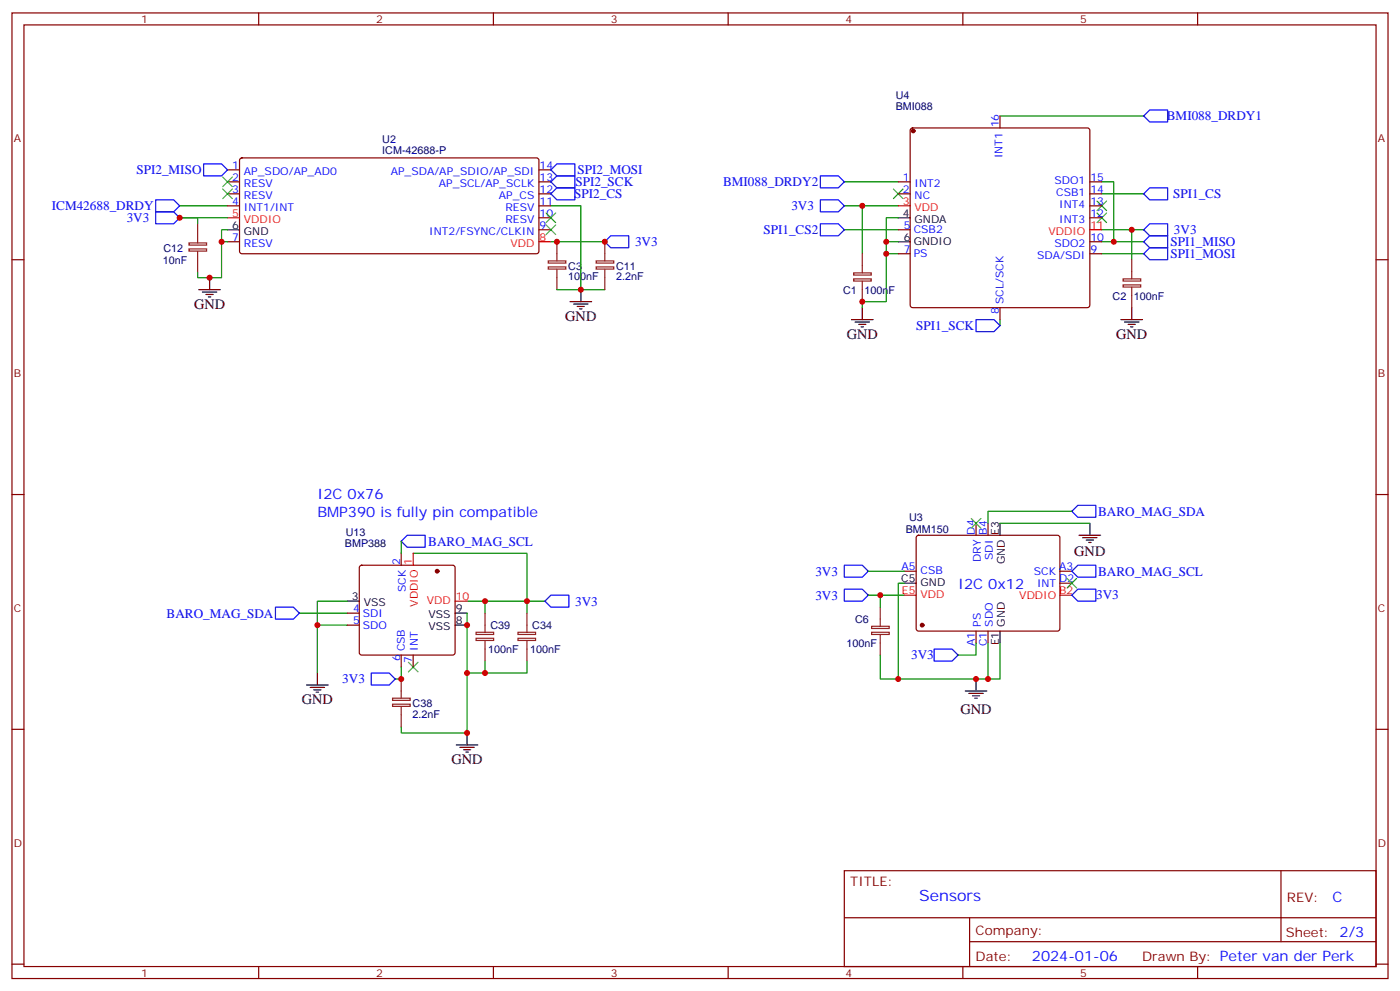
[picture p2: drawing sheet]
<svg xmlns="http://www.w3.org/2000/svg" width="412mm" height="292mm" viewBox="0 0 412 292" stroke-linecap="round" stroke-linejoin="round" font-family="sans-serif">
<g fill="none" stroke="#870000" stroke-width=".35">
<path d="M3.5 3.8h405.4v284.3h-405.4zM7.1 7.3h398.2v277.3h-398.2zM76.2 3.8v3.5M145.3 3.8v3.5M214.5 3.8v3.5M283.6 3.8v3.5M352.8 3.8v3.5M268.3 37.9l.5-.2h51.5l.5 .2 .2 .5v51.5l-.2 .5-.5 .2h-51.5l-.5-.2-.2-.5v-51.5zM294.6 34.1v3.6M67 53.6h3.6M67 57.1h3.6M67 50h3.6"/>
<path d="M70.8 46.7l.5-.2 87 .1 .4 .6v27.1l-.7 .4h-87l-.4-.7v-26.8zM158.7 53.6h3.6M158.7 57.1h3.6M158.7 50h3.6M264.6 53.6h3.5M264.6 57.1h3.5M321 53.6h3.6M321 57.1h3.6M3.5 76.5h3.6M67 71.2h3.6M67 60.6h3.6M158.7 67.7h3.6"/>
<path d="M158.7 64.1h3.6M158.7 60.6h3.6M264.6 67.7h3.5M264.6 74.7h3.5M321 74.7h3.6M321 71.2h3.6M321 64.1h3.6M321 60.6h3.6M405.3 76.5h3.6M294.6 90.6v3.5M3.5 145.6h3.6M270.1 157.8l.5-.2 41.2 .1 .4 .6-.1 27.1-.6 .4h-41.2l-.4-.7v-26.8z"/>
<path d="M287.5 154.1v3.5M291 154.1v3.5M405.3 145.6h3.6M106.1 166.6l.4-.2h26.8l.5 .2 .3 .5v25.1l-.3 .5-.5 .2h-26.8l-.5-.2-.2-.5v-25.1zM118.2 162.9v3.5M266.3 168.2h3.6M312.2 171.7h3.5M312.2 168.2h3.5M102.3 180.6h3.5M102.3 184.1h3.5M118.2 192.9v3.5M121.7 192.9v3.5"/>
<path d="M287.5 185.8v3.6M291 185.8v3.6M3.5 214.8h3.6M405.3 214.8h3.6M248.7 256.4h156.6v28.2h-156.6zM377.3 256.4v20.9M248.7 270.2h156.5M285.6 277.3h119.6M285.6 270.2v14.2M3.5 283.9h3.6M76.2 284.6v3.5M145.3 284.6v3.5"/>
<path d="M214.5 284.6v3.5M283.6 284.6v3.5M352.8 284.6v3.5M405.3 283.9h3.6"/>
</g>
<g fill="none" stroke="#008700" stroke-width=".35">
<path d="M294.6 34.1h42.3M248.7 53.6h15.9M324.6 53.6h3.5v17.6h-3.5M324.6 57.1h12.3M52.9 60.6h14.1M65.3 71.2h1.7M67 67.7h-1.7v14.1h-7.1v-1.8M67 64.1h-14.1h5.3v1.8M162.3 60.6h8.8v24.7M162.3 71.2h15.9M248.7 60.6h15.9M248.7 67.7h15.9"/>
<path d="M254 60.6v14.1M261.1 74.7v14.1h-7.1v1.8M264.6 64.1h-3.5v7.1M264.6 71.2h-3.5v3.5h3.5M324.6 67.7h12.3M324.6 74.7h12.3M328.1 71.2h8.8M333.4 67.7v8.8M164 85.3h14.2M294.6 94.1v1.8M118.2 159.4v3.5M294.6 154.1h26.4"/>
<path d="M315.7 150.6h-24.7v3.5M102.3 177h-8.8v7.1M121.7 162.9h33.5v17.7M137.6 177h22.9M142.9 177v3.6M255.8 175.3h10.5M255.8 168.2h10.5M259.3 175.3v3.5M266.3 171.7h-1.7v28.3M88.2 180.6h14.1M102.3 184.1h-8.8v14.1M118.2 196.4v3.6h-1.8"/>
<path d="M137.6 198.2v17.6h-19.4v-1.7M137.6 180.6v17.6h17.6v-3.5M142.9 194.7v3.5M287.5 189.4v3.5h-5.3M291 189.4v10.6M294.6 189.4v10.6h-35.3v-7.1"/>
</g>
<g fill="none" stroke="#00f" stroke-width=".35">
<path d="M338.7 32.4h5.3v3.5h-5.3l-1.8-1.8zM45.9 58.8h5.3l1.7 1.8-1.7 1.8h-5.3zM60 48.3h5.3l1.7 1.7-1.7 1.8h-5.3zM164 51.8h5.3v3.5h-5.3l-1.7-1.7zM164 55.3h5.3v3.5h-5.3l-1.7-1.7zM164 48.3h5.3v3.5h-5.3l-1.7-1.8zM241.7 51.8h5.2l1.8 1.8-1.8 1.7h-5.2zM241.7 58.8h5.2l1.8 1.8-1.8 1.8h-5.2zM338.7 55.3h5.3v3.5h-5.3l-1.8-1.7zM45.9 62.4h5.3l1.7 1.7-1.7 1.8h-5.3zM179.9 69.4h5.3v3.6h-5.3l-1.7-1.8zM241.7 65.9h5.2l1.8 1.8-1.8 1.7h-5.2z"/>
<path d="M338.7 65.9h5.3v3.5h-5.3l-1.8-1.7zM338.7 73h5.3v3.5h-5.3l-1.8-1.8zM338.7 69.4h5.3v3.6h-5.3l-1.8-1.8zM287.5 94.1h5.3l1.8 1.8-1.8 1.7h-5.3zM118.2 159.4l1.7-1.8h5.3v3.5h-5.3zM315.7 150.6l1.8-1.8h5.3v3.5h-5.3zM81.1 178.8h5.3l1.8 1.8-1.8 1.7h-5.3zM162.3 175.3h5.3v3.5h-5.3l-1.8-1.8zM248.7 173.5h5.3l1.8 1.8-1.8 1.7h-5.3zM248.7 166.4h5.3l1.8 1.8-1.8 1.8h-5.3zM317.5 166.4h5.3v3.6h-5.3l-1.8-1.8zM317.5 173.5h5.3v3.5h-5.3l-1.8-1.7z"/>
<path d="M109.4 198.2h5.3l1.7 1.8-1.7 1.7h-5.3zM275.2 191.1h5.3l1.7 1.8-1.7 1.8h-5.3z"/>
</g>
<g fill="none" stroke="#3c3" stroke-width=".35">
<path d="M65.6 52.1l2.8 2.9M65.6 55.7l2.8 2.8M68.4 52.1l-2.8 2.9M68.4 55.7l-2.8 2.8M263.2 55.7l2.8 2.8M266 55.7l-2.8 2.8M323.1 59.2l2.9 2.8M326 59.2l-2.9 2.8M160.9 62.7l2.8 2.8M160.9 66.3l2.8 2.8M163.7 62.7l-2.8 2.8M163.7 66.3l-2.8 2.8"/>
<path d="M323.1 62.7l2.9 2.8M326 62.7l-2.9 2.8M286.1 152.7l2.8 2.8M288.9 152.7l-2.8 2.8M314.3 170.3l2.8 2.8M317.1 170.3l-2.8 2.8M120.3 195l2.8 2.8M123.1 195l-2.8 2.8"/>
</g>
<g fill="none" stroke="#000" stroke-width=".35">
<path d="M67 67.7h3.6M264.6 64.1h3.5M264.6 71.2h3.5M58.6 85.3h6.3M59.6 86h4.3M60.7 86.7h2.1M61.4 87.4h.7M61.7 81.8v3.5M167.9 88.8h6.4M169 89.5h4.2M170 90.2h2.2M170.7 90.9h.7"/>
<path d="M171.1 85.3v3.5M250.8 94.1h6.4M251.9 94.8h4.2M252.9 95.5h2.2M253.6 96.2h.8M254 90.6v3.5M330.2 94.1h6.3M331.3 94.8h4.2M332.3 95.5h2.1M333 96.2h.7M333.4 90.6v3.5M294.6 154.1v3.5"/>
<path d="M317.9 157.6h6.3M318.9 158.3h4.2M320 159h2.1M320.7 159.7h.7M321 154.1v3.5M102.3 177h3.5M266.3 171.7h3.6M93.5 198.2v3.5M134.1 184.1h3.5M134.1 180.6h3.5M287.5 200v3.5M294.6 185.8v3.6"/>
<path d="M90.3 201.7h6.4M91.4 202.4h4.2M92.4 203.1h2.1M93.1 203.8h.7M134.4 219.4h6.4M137.6 215.8v3.6M284.3 203.5h6.4M285.4 204.2h4.2M286.5 204.9h2.1M287.2 205.6h.7M135.5 220.1h4.2M136.5 220.8h2.1"/>
<path d="M137.2 221.5h.7"/>
</g>
<g fill="none" stroke="#8c2424" stroke-width=".35">
<path d="M55.7 73.3h5.2v.6h-5.2zM55.7 71.5h5.2v.7h-5.2zM58.2 65.9v5.6M58.2 74v6M161.5 78.6h5.2v.6h-5.2zM161.5 76.8h5.2v.7h-5.2zM164 71.2v5.6M164 79.3v6M175.6 78.6h5.2v.6h-5.2zM175.6 76.8h5.2v.7h-5.2zM178.2 71.2v5.6M178.2 79.3v6"/>
<path d="M254 74.7v5.7M333.4 76.5v5.6M251.5 82.1h5.1v.7h-5.1zM251.5 80.4h5.1v.6h-5.1zM254 82.8v6M330.8 83.9h5.2v.6h-5.2zM330.8 82.1h5.2v.7h-5.2zM333.4 84.6v6M259.3 178.8v5.6M118.2 200v5.6M140.2 188h5.2v.6h-5.2zM140.2 186.2h5.2v.6h-5.2z"/>
<path d="M142.9 180.6v5.6M142.9 188.7v6M152.6 188h5.2v.6h-5.2zM152.6 186.2h5.2v.6h-5.2zM155.2 180.6v5.6M155.2 188.7v6M256.8 186.2h5.1v.6h-5.1zM256.8 184.4h5.1v.7h-5.1zM259.3 186.9v6M115.6 207.4h5.2v.6h-5.2zM115.6 205.6h5.2v.6h-5.2zM118.2 208.1v6"/>
</g>
<g fill="#870000" stroke="#870000" stroke-width=".35">
<circle cx="269" cy="38.6" r=".53"/>
<circle cx="271.6" cy="184.1" r=".53"/>
<circle cx="128.8" cy="168.2" r=".53"/>
</g>
<path d="M67 64.1h3.6M158.7 71.2h3.6M264.6 60.6h3.5M321 67.7h3.6M121.7 162.9v3.5M134.1 177h3.5M266.3 175.3h3.6M312.2 175.3h3.5" fill="none" stroke="#f00" stroke-width=".35"/>
<g fill="#c00">
<circle cx="254" cy="88.8" r=".88"/>
<circle cx="261.1" cy="74.7" r=".88"/>
<circle cx="261.1" cy="71.2" r=".88"/>
<circle cx="254" cy="60.6" r=".88"/>
<circle cx="333.4" cy="67.7" r=".88"/>
<circle cx="328.1" cy="71.2" r=".88"/>
<circle cx="164" cy="71.2" r=".88"/>
<circle cx="178.2" cy="71.2" r=".88"/>
<circle cx="171.1" cy="85.3" r=".88"/>
<circle cx="65.3" cy="71.2" r=".88"/>
<circle cx="291" cy="200" r=".88"/>
<circle cx="52.9" cy="64.1" r=".88"/>
<circle cx="61.7" cy="81.8" r=".88"/>
<circle cx="264.6" cy="200" r=".88"/>
<circle cx="287.5" cy="200" r=".88"/>
<circle cx="259.3" cy="175.3" r=".88"/>
<circle cx="155.2" cy="177" r=".88"/>
<circle cx="142.9" cy="177" r=".88"/>
<circle cx="137.6" cy="215.8" r=".88"/>
<circle cx="137.6" cy="198.2" r=".88"/>
<circle cx="142.9" cy="198.2" r=".88"/>
<circle cx="137.6" cy="184.1" r=".88"/>
<circle cx="118.2" cy="200" r=".88"/>
<circle cx="93.5" cy="184.1" r=".88"/>
</g>
<text font-size="4.6" fill="#00f" x="270.8" y="265.4">Sensors</text>
<g font-size="4.2">
<text x="57.1" y="90.9">GND</text>
<text x="166.5" y="94.5">GND</text>
<text x="249.4" y="99.8">GND</text>
<text x="328.8" y="99.8">GND</text>
<text x="316.4" y="163.7">GND</text>
<text x="88.9" y="207.4">GND</text>
<text x="282.9" y="210.2">GND</text>
<text x="133" y="225">GND</text>
</g>
<g font-size="4.2" fill="#00f">
<text x="93.5" y="147">I2C 0x76</text>
<text x="93.5" y="152.3">BMP390 is fully pin compatible</text>
<text x="282.2" y="173.5">I2C 0x12</text>
<text x="392.5" y="265.7">C</text>
<text x="304" y="283">2024-01-06</text>
</g>
<g font-size="3.9" fill="#00f">
<text x="343.7" y="35.4">BMI088_DRDY1</text>
<text x="40.2" y="51.3">SPI2_MISO</text>
<text x="170.1" y="51.3">SPI2_MOSI</text>
<text x="169.2" y="58.3">SPI2_CS</text>
<text x="169.5" y="54.8">SPI2_SCK</text>
<text x="213" y="54.8">BMI088_DRDY2</text>
<text x="345.6" y="58.4">SPI1_CS</text>
<text x="15.3" y="61.8">ICM42688_DRDY</text>
<text x="37.3" y="65.4">3V3</text>
<text x="233.1" y="61.9">3V3</text>
<text x="224.9" y="68.9">SPI1_CS2</text>
<text x="345.8" y="69">3V3</text>
<text x="187.1" y="72.5">3V3</text>
<text x="344.8" y="76">SPI1_MOSI</text>
<text x="344.8" y="72.5">SPI1_MISO</text>
<text x="269.9" y="97.2">SPI1_SCK</text>
<text x="323.5" y="151.9">BARO_MAG_SDA</text>
<text x="126.2" y="160.7">BARO_MAG_SCL</text>
<text x="240.2" y="169.5">3V3</text>
<text x="323.5" y="169.5">BARO_MAG_SCL</text>
<text x="169.4" y="178.3">3V3</text>
<text x="240.2" y="176.6">3V3</text>
<text x="322.9" y="176.5">3V3</text>
<text x="49.1" y="181.9">BARO_MAG_SDA</text>
<text x="268.4" y="194.2">3V3</text>
<text x="100.8" y="201.2">3V3</text>
</g>
<g font-size="3.9" fill="#800">
<text x="250.5" y="261">TITLE:</text>
<text x="379.1" y="265.7">REV:</text>
<text x="287.4" y="275.2">Company:</text>
<text x="378.7" y="275.8">Sheet: 2/3</text>
<text x="287.4" y="282.9">Date:</text>
<text x="336.4" y="282.9">Drawn By: Peter van der Perk</text>
</g>
<g font-size="3.2" fill="#800">
<text x="41.6" y="6.8">1</text>
<text x="110.8" y="6.8">2</text>
<text x="179.9" y="6.8">3</text>
<text x="249.1" y="6.8">4</text>
<text x="318.2" y="6.8">5</text>
<text x="4.1" y="41.9">A</text>
<text x="405.9" y="41.9">A</text>
<text x="4.1" y="111.1">B</text>
<text x="405.9" y="111.1">B</text>
<text x="4.1" y="180.2">C</text>
<text x="405.9" y="180.2">C</text>
<text x="4.1" y="249.3">D</text>
<text x="405.9" y="249.3">D</text>
<text x="41.6" y="287.6">1</text>
<text x="110.8" y="287.6">2</text>
<text x="179.9" y="287.6">3</text>
<text x="249.1" y="287.6">4</text>
<text x="318.2" y="287.6">5</text>
</g>
<g font-size="3.2" fill="#000080">
<text x="263.9" y="29.1">U4</text>
<text x="263.9" y="32.3">BMI088</text>
<text x="112.6" y="45.3">ICM-42688-P</text>
<text x="112.6" y="42.1">U2</text>
<text x="47.9" y="77.6">10nF</text>
<text x="48.1" y="74.1">C12</text>
<text x="167.4" y="82.5">100nF</text>
<text x="167.4" y="79.4">C3</text>
<text x="181.5" y="82.5">2.2nF</text>
<text x="181.5" y="79.4">C11</text>
<text x="248.4" y="86.4">C1</text>
<text x="254.6" y="86.4">100nF</text>
<text x="327.7" y="88.2">C2</text>
<text x="334" y="88.2">100nF</text>
<text x="267.8" y="153.5">U3</text>
<text x="101.6" y="161.1">BMP388</text>
<text x="101.8" y="158">U13</text>
<text x="266.8" y="157">BMM150</text>
<text x="144.4" y="185.2">C39</text>
<text x="156.8" y="185.2">C34</text>
<text x="251.9" y="183.5">C6</text>
<text x="249.3" y="190.5">100nF</text>
<text x="143.8" y="192.3">100nF</text>
<text x="156.2" y="192.3">100nF</text>
<text x="121.5" y="208.1">C38</text>
<text x="121.5" y="211.3">2.2nF</text>
</g>
<g font-size="3.2" fill="#00f">
<text x="294.2" y="37.5" transform="rotate(-90 294.2 37.5)">16</text>
<text x="295.3" y="46.7" transform="rotate(-90 295.3 46.7)">INT1</text>
<text x="68.4" y="49.7">1</text>
<text x="68.4" y="53.2">2</text>
<text x="71.9" y="51.4">AP_SDO/AP_AD0</text>
<text x="115.1" y="51.4">AP_SDA/AP_SDIO/AP_SDI</text>
<text x="158.9" y="53.2">13</text>
<text x="158.9" y="49.7">14</text>
<text x="265.9" y="53.2">1</text>
<text x="321.2" y="53.2">15</text>
<text x="68.4" y="56.7">3</text>
<text x="71.9" y="55">RESV</text>
<text x="71.9" y="58.5">RESV</text>
<text x="129.3" y="55">AP_SCL/AP_SCLK</text>
<text x="147" y="58.5">AP_CS</text>
<text x="158.9" y="56.7">12</text>
<text x="265.9" y="56.7">2</text>
<text x="269.4" y="55">INT2</text>
<text x="269.4" y="58.5">NC</text>
<text x="310.6" y="54.3">SDO1</text>
<text x="311.1" y="57.8">CSB1</text>
<text x="321.2" y="56.7">14</text>
<text x="68.4" y="60.3">4</text>
<text x="71.9" y="62">INT1/INT</text>
<text x="148.9" y="65.5">RESV</text>
<text x="148.9" y="62">RESV</text>
<text x="158.9" y="63.8">10</text>
<text x="158.9" y="60.3">11</text>
<text x="312" y="65.5">INT3</text>
<text x="312" y="61.3">INT4</text>
<text x="321.2" y="63.8">12</text>
<text x="321.2" y="60.3">13</text>
<text x="68.4" y="70.8">7</text>
<text x="126.5" y="69.1">INT2/FSYNC/CLKIN</text>
<text x="158.9" y="67.3">9</text>
<text x="266.3" y="67.3">5</text>
<text x="269.2" y="68.7">CSB2</text>
<text x="321.2" y="70.8">10</text>
<text x="71.9" y="72.6">RESV</text>
<text x="266.3" y="74.4">7</text>
<text x="269.2" y="75.8">PS</text>
<text x="305.6" y="76.1">SDA/SDI</text>
<text x="310.6" y="72.6">SDO2</text>
<text x="321.2" y="74.4">9</text>
<text x="295.6" y="89.5" transform="rotate(-90 295.6 89.5)">SCL/SCK</text>
<text x="294.2" y="92.4" transform="rotate(-90 294.2 92.4)">8</text>
<text x="287.2" y="157.4" transform="rotate(-90 287.2 157.4)">D4</text>
<text x="290.7" y="157.4" transform="rotate(-90 290.7 157.4)">B4</text>
<text x="117.8" y="166.3" transform="rotate(-90 117.8 166.3)">2</text>
<text x="265.5" y="167.9">A5</text>
<text x="288.9" y="165.5" transform="rotate(-90 288.9 165.5)">DRY</text>
<text x="292.5" y="164.9" transform="rotate(-90 292.5 164.9)">SDI</text>
<text x="312" y="167.9">A3</text>
<text x="271.2" y="168.9">CSB</text>
<text x="304.6" y="169.3">SCK</text>
<text x="305.5" y="172.8">INT</text>
<text x="312" y="171.4">D2</text>
<text x="119.6" y="174.3" transform="rotate(-90 119.6 174.3)">SCK</text>
<text x="104" y="180.2">4</text>
<text x="104" y="183.7">5</text>
<text x="106.9" y="181.6">SDI</text>
<text x="106.9" y="185.1">SDO</text>
<text x="288.9" y="184.5" transform="rotate(-90 288.9 184.5)">PS</text>
<text x="292.5" y="184.5" transform="rotate(-90 292.5 184.5)">SDO</text>
<text x="119.2" y="191.8" transform="rotate(-90 119.2 191.8)">CSB</text>
<text x="123.1" y="191.6" transform="rotate(-90 123.1 191.6)">INT</text>
<text x="287.2" y="190.2" transform="rotate(-90 287.2 190.2)">A1</text>
<text x="290.7" y="190.3" transform="rotate(-90 290.7 190.3)">C1</text>
<text x="117.8" y="194.7" transform="rotate(-90 117.8 194.7)">6</text>
<text x="121.4" y="195.1" transform="rotate(-90 121.4 195.1)">7</text>
</g>
<g font-size="3.2" fill="#f00">
<text x="68.4" y="63.8">5</text>
<text x="71.9" y="65.5">VDDIO</text>
<text x="265.9" y="60.3">3</text>
<text x="269.4" y="62">VDD</text>
<text x="158.9" y="70.8">8</text>
<text x="308.8" y="69.1">VDDIO</text>
<text x="321.2" y="67.3">11</text>
<text x="150.4" y="72.6">VDD</text>
<text x="121.4" y="166.3" transform="rotate(-90 121.4 166.3)">1</text>
<text x="123.1" y="178.6" transform="rotate(-90 123.1 178.6)">VDDIO</text>
<text x="125.7" y="177.7">VDD</text>
<text x="134.2" y="176.7">10</text>
<text x="265.7" y="174.9">E5</text>
<text x="271.2" y="176">VDD</text>
<text x="300.3" y="176.3">VDDIO</text>
<text x="312" y="174.9">B2</text>
</g>
<g font-size="3.2">
<text x="265.9" y="63.8">4</text>
<text x="269.4" y="65.5">GNDA</text>
<text x="68.4" y="67.3">6</text>
<text x="71.9" y="69.1">GND</text>
<text x="266.3" y="70.8">6</text>
<text x="269.2" y="72.2">GNDIO</text>
<text x="294.2" y="157.4" transform="rotate(-90 294.2 157.4)">E3</text>
<text x="296" y="166.2" transform="rotate(-90 296 166.2)">GND</text>
<text x="265.5" y="171.4">C5</text>
<text x="271.2" y="172.4">GND</text>
<text x="103.6" y="176.7">3</text>
<text x="107.1" y="178.4">VSS</text>
<text x="126.2" y="185.5">VSS</text>
<text x="126.2" y="182">VSS</text>
<text x="134.2" y="183.7">8</text>
<text x="134.2" y="180.2">9</text>
<text x="296" y="184.5" transform="rotate(-90 296 184.5)">GND</text>
<text x="294.2" y="190" transform="rotate(-90 294.2 190)">E1</text>
</g>
</svg>
